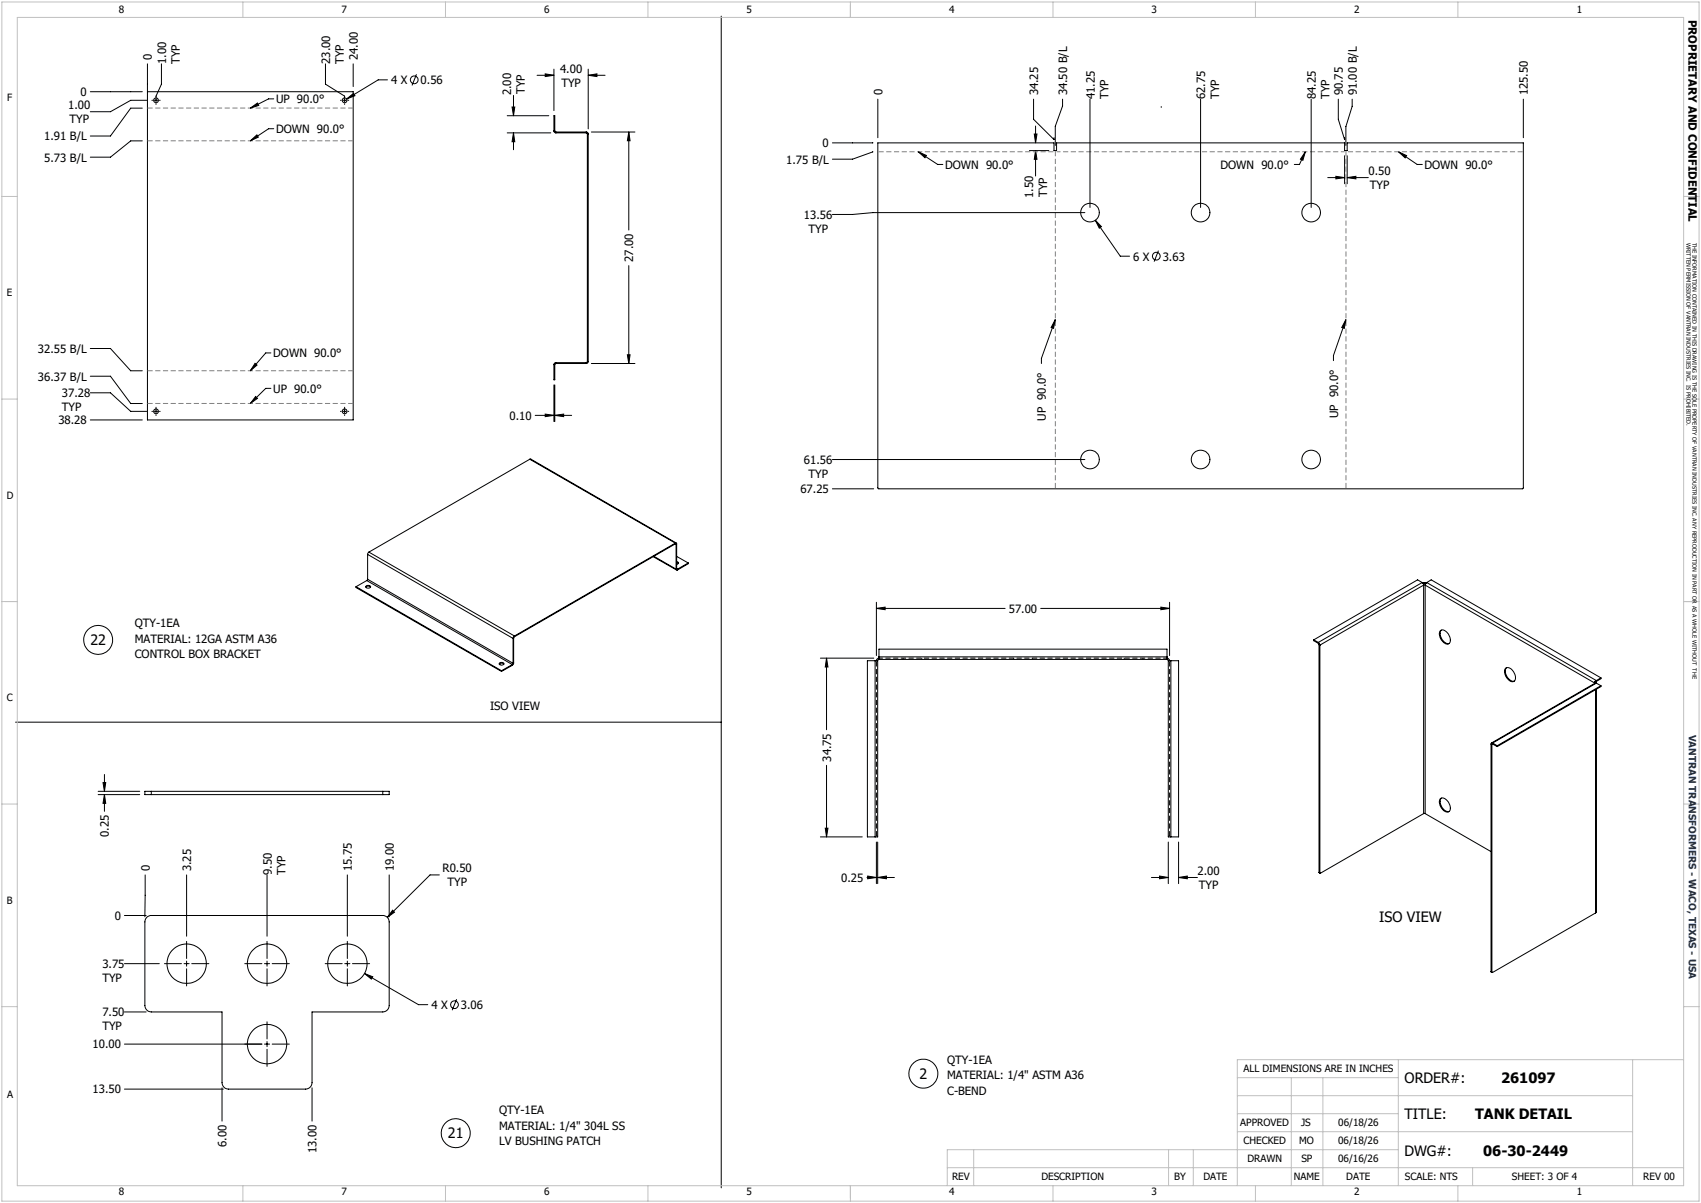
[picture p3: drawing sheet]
<svg xmlns="http://www.w3.org/2000/svg" width="420mm" height="297mm" viewBox="0 0 420 297" stroke-linecap="round" stroke-linejoin="round" font-family="sans-serif">
<g fill="none" stroke="#000" stroke-width=".25">
<path d="M36.4 15.8v87.9h50.8v-81.1h-50.8M39.9 15.8v5l-1.4 3.1M80.4 15.8v5l4.7 2.9v.2M87.2 15.8v5.6M95.7 19.7h-2.3l-7.8 4.7M102.8 18.3l-1.1 2.8M132.6 18.6h4.2M134.6 18.2l2.2 .4-2.2 .3zM136.8 17.1v10.2M145.2 18.6l2.2-.4v.7zM145.2 17.1v14.7M145.2 18.6h4.2"/>
<path d="M178.1 4v289.3M22.3 22.6h12.8M35.1 26.7h-2.8l-5 6.9h-5M35.1 34.8h-2.8l-5 4h-5M36.2 24.8h-3.9l-5 2.8h-5M37.5 24.8h.2M38.1 24.8h.8M38.5 24.3v.9M38.5 25.6v.2M39.4 24.8h.1M61.8 26.7l1.8-1.3 .3 .6zM61.8 34.8l1.6-1.5 .4 .6z"/>
<path d="M67.6 24.4h-1.3l-4.5 2.3M67.6 31.8h-1.3l-4.5 3M84.1 24.8h.1M84.7 24.8h.8M85.1 24.3v.9M85.1 25.6v.2M85.6 24.4l1.7-1.3 .3 .5zM85.9 24.8h.2M125.2 32.8h10.8M125.2 28.6h10.3M126.4 26.4h.7l-.3 2.2zM126.8 32.8l.3 2.2h-.7z"/>
<path d="M126.8 23.6v5M126.8 32.8v4.2M136.8 32.3l.2 .4 .3 .1M136.8 32.3h.2M136.8 32.3v-3.7h.2v3.7M137 32.3l.3 .3M137.3 32.6v.2M137.3 32.6h7.4M137.3 32.8h7.4M144.7 32.8l.3 .3M144.7 32.6l.5 .2v.3M144.7 32.6v.2"/>
<path d="M145 33.1h.2M145 33.1v56.1M145.2 33.1v56.1M146 32.6h10.8M155.3 32.6l.3 2.1h-.7zM155.3 32.6v24.2M205.5 35.3h10M215.5 37.5h.1M215.5 37.5l-5 1.8h-5M216.7 35.3h43.5v1.9h.7v-1.9h71.1v1.9h.6v-1.9h43.5v85.3h-159.3zM216.7 24.5v9.5M226.8 37.5l1.9 .9-.3 .5z"/>
<path d="M226.8 37.5l4.7 3.1h1.3M254.2 37.2h4.8M255.2 24.5v5l5 5v-.5M255.4 33.1h.6l-.3 2.2zM255.7 37.2l.3 2.1h-.6zM255.7 31.1v4.2M255.7 37.2v6.3M262.4 24.5v1.7l-1.8 5v4.7M269.1 24.5v26.7M296.4 24.5v26.7M322.3 37.5l-.6 2.1-.6-.3zM322.3 37.5l-1.4 3.1h-1.3"/>
<path d="M323.7 24.5v26.7M330.4 24.5v5l1.6 5v-.5M332 38.4v7M332.6 38.4v7M333.9 24.5v1.7l-1.6 5.1v4.6M345.3 37.5l2 .9-.3 .6zM345.3 37.5l4.6 3.1h1.3M376.1 24.5v9.5M267.9 52.5h-52.4l-5 .4h-5M270.4 54.4l1.6 1.5-.6 .4zM270.4 54.4l6.2 8.8h2.3M327.8 43.8h4.2"/>
<path d="M329.8 43.5l2.2 .3-2.2 .4zM332.6 43.8l2.2-.3v.7zM332.6 43.8h5.3M155.3 65.6v24.1M260.6 78.9l-.5 2.2-.6-.2zM260.6 78.9l-3.5 9.6v1.2M286 61.9l-1 2.7M332.3 78.9l-.4 2.2-.6-.2zM332.3 78.9l-3.1 8.9v1.2M22.3 86h5l5 5.5h2.8M22.3 92.9h5l5 6.7h2.8M22.3 97h5l5 4.6h3.9"/>
<path d="M63 89.7l.5 .4-1.7 1.4zM63.1 97.9l.5 .5-1.8 1.2zM66.9 95.9h-1.3l-3.8 3.7M66.9 87.1h-1.3l-3.8 4.4M136.8 90v3.8h.2v-3.8M136.8 95v9.1M136.8 90h.2M137 95v9.1M137.3 89.5l-.3 .1-.2 .4M137.3 89.7l-.3 .3M137.3 89.5h7.4M137.3 89.7h7.4"/>
<path d="M137.3 89.5v.2M144.7 89.5v.2M145 89.2l-.3 .3M145 89.2h.2M145.2 89.2v.3l-.5 .2M146 89.7h10.8M154.9 87.6h.7l-.3 2.1zM22.3 103.7h12.8M37.5 101.6h.2M38.1 101.6h.8M38.5 100.5v.2M38.5 101.1v.9"/>
<path d="M38.5 102.4v.2M39.4 101.6h.1M84.1 101.6h.1M84.7 101.6h.8M85.1 100.5v.2M85.1 101.1v.9M85.1 102.4v.2M85.9 101.6h.2M130.8 113.4l.2-.1 36 20.8M130.8 113.4l-39.7 22.9M130.8 113.4l36 20.7M132.2 102.5h4.6"/>
<path d="M134.6 102.2l2.2 .3-2.2 .4zM137 102.5l2.2-.3v.7zM137 102.5h4.1M205.5 113.4h62.4M90.8 136.9l35.9 20.7M90.8 136.9v6.1M91.1 136.3l-.3 .6M91.1 136.3l35.9 20.7M161.3 137.4l5.7 3.3M161.4 137.3l5.5 3.2M166.8 134.1h.2l.1 .2M166.8 134.3l.1 .1"/>
<path d="M166.8 134.1l-39.8 22.9M166.8 134.1v.2M166.8 134.3l-39.8 22.9M166.9 134.4v6.1M167.1 138.7a.34 .34 0 0 1 .4 .3 .34 .34 0 0 1-.4 .3M167.1 138.8l.4 .3M167.1 134.3l-.2 .1M167.1 134.3v6.1M167.1 137.4l2.8 1.6M169.9 139l-2.6 1.5M169.9 139v.2l-2.6 1.5M205.5 120.7h10.2"/>
<path d="M87.9 144.8v.3l35.9 20.7M87.9 144.8l35.9 20.8M90.3 145l.4-.3 .8 .3M90.4 144.7l.6-.2a.4 .4 0 0 1 .5 .5 .4 .4 0 0 1-.7 .2 .36 .36 0 0 1-.4-.1 .36 .36 0 0 1 0-.4zM90.6 143.3l-2.7 1.5M90.6 143.3l35.9 20.8M90.8 143l-.2 .3M90.8 143l35.9 20.8M126.7 157.6v6.2M126.8 157.5l-.1 .1M126.8 157.5v6.2M127 157l-.3 .6"/>
<path d="M127 157.2l-.2 .3M127 157v.2M166.9 140.5l.2 .3 .2-.1M167.1 140.4l.2 .1M167.1 140.4l-.2 .1M167.3 140.5v.2M216.4 150.2l2.1-.3v.6zM216.4 148.7v13.2M216.4 150.2h31.8M257 150.2h31.8M286.6 149.9l2.2 .3-2.2 .3zM288.8 148.7v13.2"/>
<path d="M324.4 158v.2l1.1 .6M324.4 158l1.1 .6M325.5 158.6l.4 .7M325.5 158.8l.2 .4M325.5 158.6v.2M325.7 159.2l.2 .1M325.7 159.2v56.2M325.9 159.3v56.2M351.2 143.8l.1 .2M351.2 143.8l-25.7 14.8M351.2 143.8l-1.2-.6-25.6 14.8M351.3 144l.2 .5-25.6 14.8"/>
<path d="M351.3 143.9h.8M351.3 143.9l.2 .1M351.3 143.9v.1M351.5 144h.4M351.5 144v56.9M351.9 144v56.9M352.1 144l-.2 .5 41.9 24.2M352.1 143.9l-.2 .1M352.1 143.9v.1M352.3 143.8l-.2 .2M352.3 143.8l41.9 24.2M352.3 143.8l1.1-.6 41.9 24.2"/>
<path d="M355.6 155.7a1.74 1.74 0 0 1 2.3 1.5 1.17 1.17 0 0 1-.6 1.8 2.49 2.49 0 0 1-1.7-3.3zM355.9 155.6a2.37 2.37 0 0 0 1.8 3.3h.1M3.8 178.3h174.3M123.3 164l.3-.3 .8 .3M123.3 163.7l.6-.2a.37 .37 0 0 1 .5 .4 .37 .37 0 0 1-.5 .3h-.1a.38 .38 0 0 1-.4-.1 .38 .38 0 0 1-.1-.4zM123.8 165.6v.2M126.5 164.1l-2.7 1.5M126.5 164.2l-2.7 1.6M126.5 164.1v.1M126.7 163.8l-.2 .3M126.8 163.7l-.3 .5M126.8 163.7l-.1 .1"/>
<path d="M202.6 162.5h13.2M204.1 162.5l.3 2.2h-.6zM204.1 162.5v17.7M216.1 163.1h.3M216.1 163.1h-1.9v43.5h1.9M216.1 163.1v43.5M216.4 163.1h.3M216.7 163.1v43.5h-.6M217 162.5l-.5 .2-.1 .4M217 162.8l-.3 .3M217 162.2v.3M217 162.2v-1.9h71.1v1.9"/>
<path d="M217 162.5v.3M217 162.2h71.1M217 162.8h71.1M288.1 162.2v.3M288.1 162.5l.4 .2 .3 .4M288.1 162.8l.4 .3M288.1 162.5v.3M288.5 163.1v43.5h.6M288.5 163.1h.3M288.8 163.1h.3M289.1 163.1h1.9v43.5h-1.9M289.1 163.1v43.5"/>
<path d="M371.7 165a1.63 1.63 0 0 1 2.2 1.3 1.18 1.18 0 0 1 .3 1.2 1.18 1.18 0 0 1-.9 .8 2.51 2.51 0 0 1-1.6-3.3zM372 164.8a2.35 2.35 0 0 0 1.9 3.4M393.8 168.2l.2 .4M393.8 168.2v.5M394 168.6l-25.7 14.8M394 168.6l.2 .1M394 168.1l.1 .2-.1 .3M394 168.6h.1M394 170.3v55.1M394 168.1l-.2 .1M394.2 170.2v54.9l-.2 .3M394.2 168l-.2 .1"/>
<path d="M394.2 168.2l-.1 .1M394.2 168v.2M394.2 168.3v.4M394.2 168.7l1.1 .6M394.2 168.7l-25.7 14.7M395.3 169.3l-25.6 14.8M395.3 167.4v.2l-1.1 .6M395.3 169.3v.2l-25.6 14.8M395.3 167.4l-1.1 .6M24.2 196.2h10.3M24.2 195.4h10.3M25.4 193.2h.7l-.3 2.2z"/>
<path d="M25.8 196.2l.3 2.1h-.7zM25.8 191.2v4.2M25.8 196.2v4.1M37.4 195.4h-1.6v.8h1.6M37.4 195.4v.8M37.4 196.2h57.1M37.4 195.4h57.1M94.5 195.4h1.6v.8h-1.6M94.5 195.4v.8M204.1 188.9v17.7M355.6 197.2a1.59 1.59 0 0 1 2.2 1.1 1.32 1.32 0 0 1-.4 2.2 2.46 2.46 0 0 1-1.8-3.3zM355.9 197a2.33 2.33 0 0 0 1.9 3.3"/>
<path d="M368.2 183.7l.2 .1M368.2 183.7v56.2M368.4 183.8v56.2M368.5 183.4h-.2l-.1 .3M368.5 183.7l-.1 .1M368.5 183.7l1.2 .6M368.5 183.4v.3M368.5 183.4l1.2 .7M369.7 184.1v.2M35.8 216v10.3M46.1 216v15.1M65.9 216v15.1"/>
<path d="M85.8 216v15.1M96.1 216v10.3M108.5 216h-2.3l-10.6 10.5M202.6 206.6h10.3M203.8 204.5h.6l-.3 2.1zM214.1 216.6h2.3M214.2 216.3l2.2 .3-2.2 .4zM216.4 207.9v10.3M216.7 216.6l2.2-.3v.7zM216.7 207.9v10.3M216.7 216.6h4.1M284.3 216.6h4.2"/>
<path d="M286.3 216.3l2.2 .3-2.2 .4zM288.5 207.9v10.3M291 216.6l2.2-.3v.7zM291 207.9v10.3M291 216.6h4.7M325.7 215.4l.2 .2M325.7 215.4l.2 .1M351.5 200.9l-25.5 14.7-.1-.1M351.5 200.9h.4M351.9 200.9l16.3 9.4M30.7 226h5.4M30.7 237.9h8.6"/>
<path d="M36.3 226.4l.8-.4h57.4a1.55 1.55 0 0 1 1.6 1.6v20.6a1.62 1.62 0 0 1-1.6 1.6h-17.5v17.5a1.62 1.62 0 0 1-1.5 1.6h-19.1a1.62 1.62 0 0 1-1.6-1.6v-17.5h-17.4a1.62 1.62 0 0 1-1.6-1.6v-20.6l.2-.8zM40.6 237.9h4.2M45.4 237.9h1.3M46.1 232.4v4.2M46.1 237.3v1.2M46.1 239.2v4.2M47.3 237.9h4.3M60.4 237.9h4.3M65.3 237.9h1.3M65.9 232.4v4.2M65.9 237.3v1.2M65.9 239.2v4.2"/>
<path d="M67.2 237.9h4.2M80.3 237.9h4.2M85.1 237.9h1.3M85.8 232.4v4.2M85.8 237.3v1.2M85.8 239.2v4.2M87 237.9h4.3M96.9 224.7l.5 .5-1.8 1.3zM368.2 239.9l.2 .2M368.2 239.9l.2 .1M394 225.4l-25.5 14.7-.1-.1M30.7 249.8h5.4"/>
<path d="M30.7 257.8h34M65.3 257.8h1.3M65.9 252.3v4.2M65.9 257.1v1.3M65.9 259v4.3M67.2 257.8h4.2M90 240.3l2 .9-.3 .5zM90 240.3l13.3 7.7h2.3M112.7 246.7l-1 2.7M30.7 268.9h24.4M54.8 268.6v8.2M77 268.6v8.2"/>
<circle cx="102.3" cy="19.7" r=".95"/>
<circle cx="38.5" cy="24.8" r=".6"/>
<circle cx="85.1" cy="24.8" r=".6"/>
<circle cx="269.1" cy="52.5" r="2.3"/>
<circle cx="296.4" cy="52.5" r="2.3"/>
<circle cx="323.7" cy="52.5" r="2.3"/>
<circle cx="285.5" cy="63.3" r=".95"/>
<circle cx="38.5" cy="101.5" r=".59"/>
<circle cx="85.1" cy="101.5" r=".59"/>
<circle cx="269.1" cy="113.4" r="2.3"/>
<circle cx="296.4" cy="113.4" r="2.3"/>
<circle cx="323.7" cy="113.4" r="2.3"/>
<circle cx="24.2" cy="158" r="3.6"/>
<circle cx="46.1" cy="237.9" r="4.9"/>
<circle cx="65.9" cy="237.9" r="4.9"/>
<circle cx="85.8" cy="237.9" r="4.9"/>
<circle cx="65.9" cy="257.8" r="4.9"/>
<circle cx="112.2" cy="248" r=".95"/>
<circle cx="112.5" cy="279.8" r="3.6"/>
<circle cx="228" cy="265.1" r="3.6"/>
</g>
<path d="M216.4 163.1v43.5M288.8 206.6v-43.5" fill="none" stroke="#000" stroke-width=".25" stroke-dasharray="1.3 .6" stroke-dashoffset="-.2" stroke-linecap="butt"/>
<path d="M288.2 162.5h-71.2" fill="none" stroke="#000" stroke-width=".25" stroke-dasharray="1.3 .6" stroke-dashoffset=".3" stroke-linecap="butt"/>
<path d="M223 162.5v.3M227.6 162.8v-.3M250.3 162.5v.3M254.9 162.8v-.3M277.6 162.5v.3M282.2 162.8v-.3M216.7 206.4h-.3M288.8 206.4h-.3" fill="none" stroke="#000" stroke-width=".25" stroke-dasharray="1.3 .6" stroke-linecap="butt"/>
<g fill="none" stroke="#c0c0c0" stroke-width=".25">
<path d="M.5 .5h419v296h-419zM4.3 4.3h411.4v288.4h-411.4zM60 .5v3.8M110 .5v3.8M160 .5v3.8M210 .5v3.8M260 .5v3.8M310 .5v3.8M360 .5v3.8M.5 48.5h3.8M415.7 48.5h3.8M.5 98.5h3.8"/>
<path d="M415.7 98.5h3.8M.5 148.5h3.8M415.7 148.5h3.8M.5 198.5h3.8M415.7 198.5h3.8M.5 248.5h3.8M415.7 248.5h3.8M305.5 270.5h97.6M305.5 279.4h97.6M305.5 275h39.8M305.5 266.1h39.8M318.8 266.1v26.6"/>
<path d="M326.6 266.1v26.6M345.3 261.6v31.1M403.1 261.6v31.1M415.7 261.6h-110.2v31.1M60 292.7v3.8M110 292.7v3.8M160 292.7v3.8M210 292.7v3.8M233.9 288.3h181.8M240.4 283.8v8.9M260 292.7v3.8M288.5 283.8v8.9"/>
<path d="M294.6 283.8v8.9M310 292.7v3.8M345.3 283.8h-111.4v8.9M360 292.7v3.8M363.6 288.3v4.4"/>
</g>
<g fill="#000">
<path d="M134.6 18.2l2.2 .4-2.2 .3zM145.2 18.6l2.2-.4v.7zM61.8 26.7l1.8-1.3 .3 .6zM61.8 34.8l1.6-1.5 .4 .6zM85.6 24.4l1.7-1.3 .3 .5zM126.4 26.4h.7l-.3 2.2zM126.8 32.8l.3 2.2h-.7zM155.3 32.6l.3 2.1h-.7zM226.8 37.5l1.9 .9-.3 .5zM255.4 33.1h.6l-.3 2.2zM255.7 37.2l.3 2.1h-.6zM322.3 37.5l-.6 2.1-.6-.3z"/>
<path d="M345.3 37.5l2 .9-.3 .6zM270.4 54.4l1.6 1.5-.6 .4zM329.8 43.5l2.2 .3-2.2 .4zM332.6 43.8l2.2-.3v.7zM260.6 78.9l-.5 2.2-.6-.2zM332.3 78.9l-.4 2.2-.6-.2zM63.1 97.9l.5 .5-1.8 1.2zM63 89.7l.5 .4-1.7 1.4zM154.9 87.6h.7l-.3 2.1zM134.6 102.2l2.2 .3-2.2 .4zM137 102.5l2.2-.3v.7zM216.4 150.2l2.1-.3v.6z"/>
<path d="M286.6 149.9l2.2 .3-2.2 .3zM204.1 162.5l.3 2.2h-.6zM25.8 196.2l.3 2.1h-.7zM25.4 193.2h.7l-.3 2.2zM203.8 204.5h.6l-.3 2.1zM214.2 216.3l2.2 .3-2.2 .4zM216.7 216.6l2.2-.3v.7zM286.3 216.3l2.2 .3-2.2 .4zM291 216.6l2.2-.3v.7zM96.9 224.7l.5 .5-1.8 1.3zM90 240.3l2 .9-.3 .5z"/>
</g>
<path d="M286.7 26.6v-.4" fill="none" stroke="#000" stroke-width=".25" stroke-dasharray="15.2 1.3 1.3 1.3" stroke-linecap="butt"/>
<path d="M260.3 37.5h-43.5M260.6 37.1v83.5M332.3 37.1v83.5M376.2 37.5h-43.5" fill="none" stroke="#808080" stroke-width=".25" stroke-dasharray="1.3 .6" stroke-dashoffset="-.2" stroke-linecap="butt"/>
<path d="M332 37.5h-71.1" fill="none" stroke="#808080" stroke-width=".25" stroke-dasharray="1.3 .6" stroke-dashoffset=".3" stroke-linecap="butt"/>
<path d="M36.4 26.7h50.8M36.4 34.8h50.8M87.2 99.6h-50.8M87.2 91.5h-50.8" fill="none" stroke="#808080" stroke-width=".25" stroke-dasharray="1.3 .6" stroke-linecap="butt"/>
<g font-size="3.5">
<text x="22.3" y="159.3">22</text>
<text x="340.5" y="227.5">ISO VIEW</text>
<text x="227" y="266.4">2</text>
<text x="346.8" y="267.4">ORDER#:</text>
<text x="370.7" y="267.4">261097</text>
<text x="110.6" y="281">21</text>
<text x="346.8" y="276.2">TITLE:</text>
<text x="364.2" y="276.2">TANK DETAIL</text>
<text x="346.8" y="285.4">DWG#:</text>
<text x="366.2" y="285.4">06-30-2449</text>
</g>
<g font-size="2.8">
<text x="416.9" y="4.9" transform="rotate(90 416.9 4.9)">PROPRIETARY AND CONFIDENTIAL</text>
<text x="37.5" y="14.9" transform="rotate(-90 37.5 14.9)">0</text>
<text x="41" y="15.7" transform="rotate(-90 41 15.7)">1.00</text>
<text x="44.4" y="15.7" transform="rotate(-90 44.4 15.7)">TYP</text>
<text x="81.5" y="15.7" transform="rotate(-90 81.5 15.7)">23.00</text>
<text x="84.9" y="15.7" transform="rotate(-90 84.9 15.7)">TYP</text>
<text x="88.3" y="14.9" transform="rotate(-90 88.3 14.9)">24.00</text>
<text x="138.3" y="18">4.00</text>
<text x="19.9" y="23.7">0</text>
<text x="96.6" y="20.8">4 X</text>
<text x="103.9" y="20.8">0.56</text>
<text x="126.2" y="23.5" transform="rotate(-90 126.2 23.5)">2.00</text>
<text x="129.6" y="23.2" transform="rotate(-90 129.6 23.2)">TYP</text>
<text x="138.6" y="21.4">TYP</text>
<text x="217.9" y="23.6" transform="rotate(-90 217.9 23.6)">0</text>
<text x="256.3" y="23.6" transform="rotate(-90 256.3 23.6)">34.25</text>
<text x="263.5" y="23.6" transform="rotate(-90 263.5 23.6)">34.50 B/L</text>
<text x="331.6" y="23.6" transform="rotate(-90 331.6 23.6)">90.75</text>
<text x="335" y="23.6" transform="rotate(-90 335 23.6)">91.00 B/L</text>
<text x="377.3" y="23.6" transform="rotate(-90 377.3 23.6)">125.50</text>
<text x="16.8" y="27">1.00</text>
<text x="68.2" y="25.4">UP 90.0°</text>
<text x="270.3" y="24.4" transform="rotate(-90 270.3 24.4)">41.25</text>
<text x="273.7" y="24.4" transform="rotate(-90 273.7 24.4)">TYP</text>
<text x="297.6" y="24.4" transform="rotate(-90 297.6 24.4)">62.75</text>
<text x="301" y="24.4" transform="rotate(-90 301 24.4)">TYP</text>
<text x="324.9" y="24.4" transform="rotate(-90 324.9 24.4)">84.25</text>
<text x="328.3" y="24.4" transform="rotate(-90 328.3 24.4)">TYP</text>
<text x="10.9" y="34.7">1.91 B/L</text>
<text x="17.2" y="30.4">TYP</text>
<text x="68.2" y="32.8">DOWN 90.0°</text>
<text x="10.9" y="39.9">5.73 B/L</text>
<text x="194.1" y="40.4">1.75 B/L</text>
<text x="203.1" y="36.3">0</text>
<text x="233.4" y="41.6">DOWN 90.0°</text>
<text x="301.3" y="41.6">DOWN 90.0°</text>
<text x="351.7" y="41.6">DOWN 90.0°</text>
<text x="337.9" y="43.2">0.50</text>
<text x="338.2" y="46.6">TYP</text>
<text x="255.1" y="48.9" transform="rotate(-90 255.1 48.9)">1.50</text>
<text x="258.5" y="48.6" transform="rotate(-90 258.5 48.6)">TYP</text>
<text x="198.5" y="54.1">13.56</text>
<text x="199.6" y="57.5">TYP</text>
<text x="156.4" y="64.7" transform="rotate(-90 156.4 64.7)">27.00</text>
<text x="279.8" y="64.3">6 X</text>
<text x="287.1" y="64.3">3.63</text>
<text x="9.4" y="87.1">32.55 B/L</text>
<text x="67.5" y="88.2">DOWN 90.0°</text>
<text x="9.4" y="94">36.37 B/L</text>
<text x="15.3" y="98.1">37.28</text>
<text x="15.3" y="101.5">TYP</text>
<text x="67.5" y="96.9">UP 90.0°</text>
<text x="14.4" y="104.8">38.28</text>
<text x="125.8" y="103.6">0.10</text>
<text x="258.3" y="103.9" transform="rotate(-90 258.3 103.9)">UP 90.0°</text>
<text x="330.4" y="103.2" transform="rotate(-90 330.4 103.2)">UP 90.0°</text>
<text x="198.5" y="114.6">61.56</text>
<text x="199.6" y="118">TYP</text>
<text x="197.6" y="121.8">67.25</text>
<text x="33.3" y="154.9">QTY-1EA</text>
<text x="249.1" y="151.3">57.00</text>
<text x="33.3" y="158.7">MATERIAL: 12GA ASTM A36</text>
<text x="33.3" y="162.5">CONTROL BOX BRACKET</text>
<text x="121" y="175.2">ISO VIEW</text>
<text x="205.2" y="188.1" transform="rotate(-90 205.2 188.1)">34.75</text>
<text x="26.9" y="206.6" transform="rotate(-90 26.9 206.6)">0.25</text>
<text x="37" y="215.1" transform="rotate(-90 37 215.1)">0</text>
<text x="47.2" y="215.1" transform="rotate(-90 47.2 215.1)">3.25</text>
<text x="67.1" y="216" transform="rotate(-90 67.1 216)">9.50</text>
<text x="70.5" y="216" transform="rotate(-90 70.5 216)">TYP</text>
<text x="86.9" y="215.1" transform="rotate(-90 86.9 215.1)">15.75</text>
<text x="97.2" y="215.1" transform="rotate(-90 97.2 215.1)">19.00</text>
<text x="109.3" y="215.4">R0.50</text>
<text x="110.5" y="218.8">TYP</text>
<text x="207.7" y="217.7">0.25</text>
<text x="295.7" y="216">2.00</text>
<text x="296" y="219.4">TYP</text>
<text x="28.3" y="227.1">0</text>
<text x="25.3" y="239">3.75</text>
<text x="25.3" y="242.4">TYP</text>
<text x="25.3" y="250.9">7.50</text>
<text x="106.5" y="249.1">4 X</text>
<text x="113.8" y="249.1">3.06</text>
<text x="25.3" y="254.4">TYP</text>
<text x="22.9" y="258.8">10.00</text>
<text x="233.9" y="262.6">QTY-1EA</text>
<text x="22.9" y="270">13.50</text>
<text x="233.9" y="266.4">MATERIAL: 1/4&quot; ASTM A36</text>
<text x="123.2" y="275.1">QTY-1EA</text>
<text x="233.9" y="270.2">C-BEND</text>
<text x="123.2" y="279">MATERIAL: 1/4&quot; 304L SS</text>
<text x="55.9" y="283.1" transform="rotate(-90 55.9 283.1)">6.00</text>
<text x="78.2" y="284.7" transform="rotate(-90 78.2 284.7)">13.00</text>
<text x="123.2" y="282.8">LV BUSHING PATCH</text>
</g>
<g font-size="2.5">
<text x="29.3" y="3.1">8</text>
<text x="84.3" y="3.1">7</text>
<text x="134.3" y="3.1">6</text>
<text x="184.3" y="3.1">5</text>
<text x="234.3" y="3.1">4</text>
<text x="284.3" y="3.1">3</text>
<text x="334.3" y="3.1">2</text>
<text x="389.3" y="3.1">1</text>
<text x="1.8" y="25">F</text>
<text x="1.7" y="73.1">E</text>
<text x="1.7" y="123.1">D</text>
<text x="1.7" y="173.1">C</text>
<text x="1.7" y="223.1">B</text>
<text x="307" y="264.7">ALL DIMENSIONS ARE IN INCHES</text>
<text x="1.8" y="271.1">A</text>
<text x="306.2" y="278.1">APPROVED</text>
<text x="321.2" y="278">JS</text>
<text x="330.4" y="278">06/18/26</text>
<text x="307" y="282.5">CHECKED</text>
<text x="308" y="287">DRAWN</text>
<text x="320.8" y="282.5">MO</text>
<text x="321.3" y="287">SP</text>
<text x="330.4" y="282.4">06/18/26</text>
<text x="330.4" y="286.9">06/16/26</text>
<text x="235.1" y="291.3">REV</text>
<text x="257.1" y="291.3">DESCRIPTION</text>
<text x="289.9" y="291.3">BY</text>
<text x="297.1" y="291.3">DATE</text>
<text x="319.5" y="291.3">NAME</text>
<text x="332.4" y="291.2">DATE</text>
<text x="346.9" y="291.3">SCALE: NTS</text>
<text x="373.3" y="291.3">SHEET: 3 OF 4</text>
<text x="405.7" y="291.3">REV 00</text>
<text x="29.3" y="295.1">8</text>
<text x="84.3" y="295.1">7</text>
<text x="134.3" y="295.1">6</text>
<text x="184.3" y="295.1">5</text>
<text x="234.3" y="295.1">4</text>
<text x="284.3" y="295.1">3</text>
<text x="334.3" y="295.1">2</text>
<text x="389.3" y="295.1">1</text>
</g>
<text font-size="2.5" fill="#003082" x="417" y="181.4" transform="rotate(90 417 181.4)">VANTRAN TRANSFORMERS - WACO, TEXAS - USA</text>
<g font-size="1.4">
<text x="416.5" y="59.9" transform="rotate(90 416.5 59.9)">WRITTEN PERMISSION OF VANTRAN INDUSTRIES INC. IS PROHIBITED.</text>
<text x="417.9" y="59.9" transform="rotate(90 417.9 59.9)">THE INFORMATION CONTAINED IN THIS DRAWING IS THE SOLE PROPERTY OF VANTRAN INDUSTRIES INC. ANY REPRODUCTION IN PART OR AS A WHOLE WITHOUT THE</text>
</g>
</svg>
